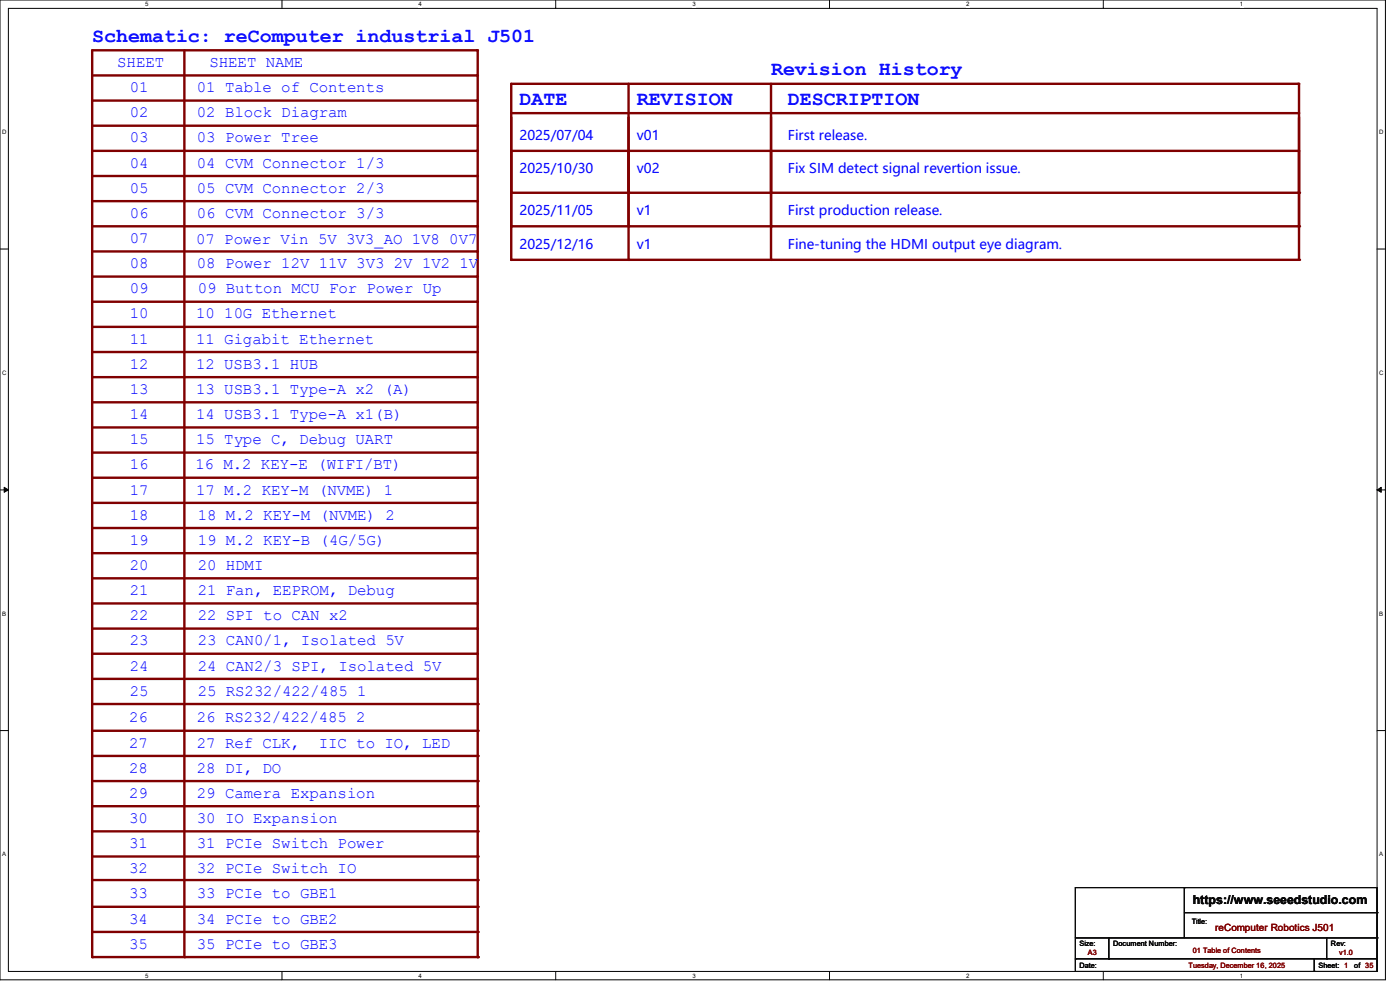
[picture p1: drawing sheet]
<svg xmlns="http://www.w3.org/2000/svg" width="297mm" height="210mm" viewBox="0 0 297 210" stroke-linecap="round" stroke-linejoin="round" font-family="sans-serif">
<path d="M0 0h293.9v207.9h-293.9zM1.8 1.8h290.3v204.3h-290.3z" fill="none" stroke="#000" stroke-width=".21"/>
<g fill="#fff">
<path d="M30.8 .2h.7v1.4h-.7z"/>
<path d="M30.8 206.2h.7v1.4h-.7z"/>
</g>
<path d="M59.8 0v1.8M59.8 206.1v1.8" fill="none" stroke="#000" stroke-width=".21"/>
<g fill="#fff">
<path d="M88.8 .2h.7v1.4h-.7z"/>
<path d="M88.8 206.2h.7v1.4h-.7z"/>
</g>
<path d="M117.9 0v1.8M117.9 206.1v1.8" fill="none" stroke="#000" stroke-width=".21"/>
<g fill="#fff">
<path d="M146.9 .2h.7v1.4h-.7z"/>
<path d="M146.9 206.2h.7v1.4h-.7z"/>
</g>
<path d="M176 0v1.8M176 206.1v1.8" fill="none" stroke="#000" stroke-width=".21"/>
<g fill="#fff">
<path d="M205 .2h.7v1.4h-.7z"/>
<path d="M205 206.2h.7v1.4h-.7z"/>
</g>
<path d="M234.1 0v1.8M234.1 206.1v1.8" fill="none" stroke="#000" stroke-width=".21"/>
<g fill="#fff">
<path d="M263.1 .2h.6v1.4h-.6z"/>
<path d="M263.1 206.2h.6v1.4h-.6z"/>
<path d="M.5 27.3h.9v1.4h-.9z"/>
<path d="M292.6 27.3h.9v1.4h-.9z"/>
<path d="M.5 78.4h.9v1.4h-.9z"/>
<path d="M292.6 78.4h.9v1.4h-.9z"/>
</g>
<path d="M0 52.8h1.8M292.1 52.8h1.8" fill="none" stroke="#000" stroke-width=".21"/>
<g fill="#fff">
<path d="M.5 129.5h.8v1.4h-.8z"/>
<path d="M292.6 129.5h.8v1.4h-.8z"/>
</g>
<path d="M0 103.9h1.8M292.1 103.9h1.8" fill="none" stroke="#000" stroke-width=".21"/>
<path d="M.9 103.4l.9 .5-.9 .5zM292.1 103.9l.9-.5v1z" fill="#000" stroke="#000" stroke-width=".21"/>
<g fill="#fff">
<path d="M.5 180.5h.8v1.4h-.8z"/>
<path d="M292.6 180.5h.8v1.4h-.8z"/>
</g>
<path d="M0 155h1.8M292.1 155h1.8" fill="none" stroke="#000" stroke-width=".21"/>
<path d="M19.6 10.7h81.6" fill="none" stroke="#800000" stroke-width=".51"/>
<circle cx="101.2" cy="10.7" r=".25" fill="#800000"/>
<path d="M108.5 17.8h166.9" fill="none" stroke="#800000" stroke-width=".51"/>
<circle cx="275.4" cy="17.8" r=".25" fill="#800000"/>
<path d="M19.6 16h81.6" fill="none" stroke="#800000" stroke-width=".51"/>
<circle cx="101.2" cy="16" r=".25" fill="#800000"/>
<path d="M108.5 24h166.9" fill="none" stroke="#800000" stroke-width=".51"/>
<circle cx="275.4" cy="24" r=".25" fill="#800000"/>
<path d="M19.6 21.3h81.6" fill="none" stroke="#800000" stroke-width=".51"/>
<circle cx="101.2" cy="21.3" r=".25" fill="#800000"/>
<path d="M19.6 26.7h81.6" fill="none" stroke="#800000" stroke-width=".51"/>
<circle cx="101.2" cy="26.7" r=".25" fill="#800000"/>
<path d="M19.6 32h81.6" fill="none" stroke="#800000" stroke-width=".51"/>
<circle cx="101.2" cy="32" r=".25" fill="#800000"/>
<path d="M19.6 37.3h81.6" fill="none" stroke="#800000" stroke-width=".51"/>
<circle cx="101.2" cy="37.3" r=".25" fill="#800000"/>
<path d="M19.6 42.7h81.6" fill="none" stroke="#800000" stroke-width=".51"/>
<circle cx="101.2" cy="42.7" r=".25" fill="#800000"/>
<path d="M133.3 17.8v23.1" fill="none" stroke="#800000" stroke-width=".51"/>
<circle cx="133.3" cy="40.9" r=".25" fill="#800000"/>
<path d="M19.6 10.7v192.3" fill="none" stroke="#800000" stroke-width=".51"/>
<circle cx="19.6" cy="203" r=".25" fill="#800000"/>
<path d="M39.1 10.7v192.3" fill="none" stroke="#800000" stroke-width=".51"/>
<circle cx="39.1" cy="203" r=".25" fill="#800000"/>
<path d="M108.5 32h166.9" fill="none" stroke="#800000" stroke-width=".51"/>
<circle cx="275.4" cy="32" r=".25" fill="#800000"/>
<path d="M163.6 17.8v23.1" fill="none" stroke="#800000" stroke-width=".51"/>
<circle cx="163.6" cy="40.9" r=".25" fill="#800000"/>
<path d="M275.6 17.8v23.1" fill="none" stroke="#800000" stroke-width=".51"/>
<circle cx="275.6" cy="40.9" r=".25" fill="#800000"/>
<path d="M108.5 17.8v23.1" fill="none" stroke="#800000" stroke-width=".51"/>
<circle cx="108.5" cy="40.9" r=".25" fill="#800000"/>
<path d="M19.6 48h81.6" fill="none" stroke="#800000" stroke-width=".51"/>
<circle cx="101.2" cy="48" r=".25" fill="#800000"/>
<path d="M19.6 53.3h81.6" fill="none" stroke="#800000" stroke-width=".51"/>
<circle cx="101.2" cy="53.3" r=".25" fill="#800000"/>
<path d="M19.6 58.7h81.6" fill="none" stroke="#800000" stroke-width=".51"/>
<circle cx="101.2" cy="58.7" r=".25" fill="#800000"/>
<path d="M19.6 64h81.6" fill="none" stroke="#800000" stroke-width=".51"/>
<circle cx="101.2" cy="64" r=".25" fill="#800000"/>
<path d="M19.6 69.3h81.6" fill="none" stroke="#800000" stroke-width=".51"/>
<circle cx="101.2" cy="69.3" r=".25" fill="#800000"/>
<path d="M19.6 74.7h81.6" fill="none" stroke="#800000" stroke-width=".51"/>
<circle cx="101.2" cy="74.7" r=".25" fill="#800000"/>
<path d="M19.6 80h81.6" fill="none" stroke="#800000" stroke-width=".51"/>
<circle cx="101.2" cy="80" r=".25" fill="#800000"/>
<path d="M19.6 85.3h81.6" fill="none" stroke="#800000" stroke-width=".51"/>
<circle cx="101.2" cy="85.3" r=".25" fill="#800000"/>
<path d="M19.6 90.7h81.6" fill="none" stroke="#800000" stroke-width=".51"/>
<circle cx="101.2" cy="90.7" r=".25" fill="#800000"/>
<path d="M19.6 96h81.6" fill="none" stroke="#800000" stroke-width=".51"/>
<circle cx="101.2" cy="96" r=".25" fill="#800000"/>
<path d="M101.3 10.7v192.3" fill="none" stroke="#800000" stroke-width=".51"/>
<circle cx="101.3" cy="203" r=".25" fill="#800000"/>
<path d="M108.5 40.9h166.9" fill="none" stroke="#800000" stroke-width=".51"/>
<circle cx="275.4" cy="40.9" r=".25" fill="#800000"/>
<path d="M19.6 101.3h81.6" fill="none" stroke="#800000" stroke-width=".51"/>
<circle cx="101.2" cy="101.3" r=".25" fill="#800000"/>
<path d="M19.6 106.7h81.6" fill="none" stroke="#800000" stroke-width=".51"/>
<circle cx="101.2" cy="106.7" r=".25" fill="#800000"/>
<path d="M19.6 112h81.6" fill="none" stroke="#800000" stroke-width=".51"/>
<circle cx="101.2" cy="112" r=".25" fill="#800000"/>
<path d="M19.6 117.3h81.6" fill="none" stroke="#800000" stroke-width=".51"/>
<circle cx="101.2" cy="117.3" r=".25" fill="#800000"/>
<path d="M19.6 122.7h81.6" fill="none" stroke="#800000" stroke-width=".51"/>
<circle cx="101.2" cy="122.7" r=".25" fill="#800000"/>
<path d="M19.6 128h81.6" fill="none" stroke="#800000" stroke-width=".51"/>
<circle cx="101.2" cy="128" r=".25" fill="#800000"/>
<path d="M19.6 133.3h81.6" fill="none" stroke="#800000" stroke-width=".51"/>
<circle cx="101.2" cy="133.4" r=".25" fill="#800000"/>
<path d="M19.6 138.7h81.6" fill="none" stroke="#800000" stroke-width=".51"/>
<circle cx="101.2" cy="138.7" r=".25" fill="#800000"/>
<path d="M19.6 144h81.6" fill="none" stroke="#800000" stroke-width=".51"/>
<circle cx="101.2" cy="144" r=".25" fill="#800000"/>
<path d="M19.7 149.4h81.6" fill="none" stroke="#800000" stroke-width=".51"/>
<circle cx="101.3" cy="149.4" r=".25" fill="#800000"/>
<path d="M19.7 155h81.6" fill="none" stroke="#800000" stroke-width=".51"/>
<circle cx="101.3" cy="155" r=".25" fill="#800000"/>
<path d="M19.7 160.4h81.6" fill="none" stroke="#800000" stroke-width=".51"/>
<circle cx="101.3" cy="160.4" r=".25" fill="#800000"/>
<path d="M19.7 165.7h81.6" fill="none" stroke="#800000" stroke-width=".51"/>
<circle cx="101.3" cy="165.7" r=".25" fill="#800000"/>
<path d="M19.7 171h81.6" fill="none" stroke="#800000" stroke-width=".51"/>
<circle cx="101.3" cy="171" r=".25" fill="#800000"/>
<path d="M19.7 176.4h81.6" fill="none" stroke="#800000" stroke-width=".51"/>
<circle cx="101.3" cy="176.4" r=".25" fill="#800000"/>
<path d="M19.7 181.7h81.6" fill="none" stroke="#800000" stroke-width=".51"/>
<circle cx="101.3" cy="181.7" r=".25" fill="#800000"/>
<path d="M19.6 186.7h81.7" fill="none" stroke="#800000" stroke-width=".51"/>
<circle cx="101.3" cy="186.7" r=".25" fill="#800000"/>
<path d="M108.5 48h166.9" fill="none" stroke="#800000" stroke-width=".51"/>
<circle cx="275.4" cy="48" r=".25" fill="#800000"/>
<path d="M108.5 24.9v23.1" fill="none" stroke="#800000" stroke-width=".51"/>
<circle cx="108.5" cy="48" r=".25" fill="#800000"/>
<path d="M133.3 24.9v23.1" fill="none" stroke="#800000" stroke-width=".51"/>
<circle cx="133.3" cy="48" r=".25" fill="#800000"/>
<path d="M163.6 24.9v23.1" fill="none" stroke="#800000" stroke-width=".51"/>
<circle cx="163.6" cy="48" r=".25" fill="#800000"/>
<path d="M275.6 24.9v23.1" fill="none" stroke="#800000" stroke-width=".51"/>
<circle cx="275.6" cy="48" r=".25" fill="#800000"/>
<path d="M19.7 192.4h81.6" fill="none" stroke="#800000" stroke-width=".51"/>
<circle cx="101.3" cy="192.4" r=".25" fill="#800000"/>
<path d="M19.6 197.7h81.7" fill="none" stroke="#800000" stroke-width=".51"/>
<circle cx="101.3" cy="197.7" r=".25" fill="#800000"/>
<path d="M19.6 203h81.7" fill="none" stroke="#800000" stroke-width=".51"/>
<circle cx="101.3" cy="203" r=".25" fill="#800000"/>
<path d="M108.5 55.1h166.9" fill="none" stroke="#800000" stroke-width=".51"/>
<circle cx="275.4" cy="55.1" r=".25" fill="#800000"/>
<path d="M108.5 32v23.1" fill="none" stroke="#800000" stroke-width=".51"/>
<circle cx="108.5" cy="55.1" r=".25" fill="#800000"/>
<path d="M133.3 32v23.1" fill="none" stroke="#800000" stroke-width=".51"/>
<circle cx="133.4" cy="55.1" r=".25" fill="#800000"/>
<path d="M163.6 32v23.1" fill="none" stroke="#800000" stroke-width=".51"/>
<circle cx="163.6" cy="55.1" r=".25" fill="#800000"/>
<path d="M275.6 32v23.1" fill="none" stroke="#800000" stroke-width=".51"/>
<circle cx="275.6" cy="55.1" r=".25" fill="#800000"/>
<g fill="none" stroke="#000" stroke-width=".21">
<path d="M228.1 188.3h64v17.8h-64zM228.1 199h64M235.2 199v4.4M251.2 188.3h.1M251.2 188.3v10.7M251.2 193.6h40.9M281.5 199v4.4M292.1 199h.1M292.1 193.6h.1M228.1 203.4h.1M228.1 203.4h64M235.2 203.4h.1"/>
<path d="M278.8 206.1h.1M278.8 203.4v2.7M281.5 203.4h.1"/>
</g>
<g font-size="4.2" fill="#00f">
<text x="19.6" y="8.9">Schematic: reComputer industrial J501</text>
<text x="163.6" y="16">Revision History</text>
<text x="110.2" y="22.2">DATE</text>
<text x="135.1" y="22.2">REVISION</text>
<text x="167.1" y="22.2">DESCRIPTION</text>
</g>
<g font-size="3.3" fill="#00f">
<text x="24.9" y="14.2">SHEET</text>
<text x="44.4" y="14.2">SHEET NAME</text>
<text x="27.6" y="19.6">01</text>
<text x="41.8" y="19.6">01 Table of Contents</text>
<text x="27.6" y="24.9">02</text>
<text x="41.8" y="24.9">02 Block Diagram</text>
<text x="27.6" y="30.2">03</text>
<text x="27.6" y="35.6">04</text>
<text x="41.8" y="30.2">03 Power Tree</text>
<text x="41.8" y="35.6">04 CVM Connector 1/3</text>
<text x="27.6" y="40.9">05</text>
<text x="41.8" y="40.9">05 CVM Connector 2/3</text>
<text x="27.6" y="46.2">06</text>
<text x="41.8" y="46.2">06 CVM Connector 3/3</text>
<text x="27.6" y="51.6">07</text>
<text x="41.6" y="51.7">07 Power Vin 5V 3V3_AO 1V8 0V7</text>
<text x="27.6" y="56.9">08</text>
<text x="41.8" y="56.9">08 Power 12V 11V 3V3 2V 1V2 1V</text>
<text x="27.6" y="62.2">09</text>
<text x="42" y="62.2">09 Button MCU For Power Up</text>
<text x="27.6" y="67.6">10</text>
<text x="41.6" y="67.6">10 10G Ethernet</text>
<text x="27.6" y="72.9">11</text>
<text x="41.6" y="72.9">11 Gigabit Ethernet</text>
<text x="27.6" y="78.2">12</text>
<text x="27.6" y="83.6">13</text>
<text x="41.6" y="78.2">12 USB3.1 HUB</text>
<text x="41.6" y="83.6">13 USB3.1 Type-A x2 (A)</text>
<text x="27.6" y="88.9">14</text>
<text x="41.6" y="88.9">14 USB3.1 Type-A x1(B)</text>
<text x="27.6" y="94.2">15</text>
<text x="41.6" y="94.2">15 Type C, Debug UART</text>
<text x="27.6" y="99.6">16</text>
<text x="41.4" y="99.6">16 M.2 KEY-E (WIFI/BT)</text>
<text x="27.6" y="104.9">17</text>
<text x="41.6" y="104.9">17 M.2 KEY-M (NVME) 1</text>
<text x="27.6" y="110.2">18</text>
<text x="42" y="110.2">18 M.2 KEY-M (NVME) 2</text>
<text x="27.6" y="115.6">19</text>
<text x="42" y="115.6">19 M.2 KEY-B (4G/5G)</text>
<text x="27.6" y="120.9">20</text>
<text x="42" y="120.9">20 HDMI</text>
<text x="27.6" y="126.2">21</text>
<text x="27.6" y="131.6">22</text>
<text x="42" y="131.6">22 SPI to CAN x2</text>
<text x="42" y="126.2">21 Fan, EEPROM, Debug</text>
<text x="27.6" y="136.9">23</text>
<text x="42" y="136.9">23 CAN0/1, Isolated 5V</text>
<text x="27.6" y="142.2">24</text>
<text x="42" y="142.2">24 CAN2/3 SPI, Isolated 5V</text>
<text x="27.6" y="147.6">25</text>
<text x="42" y="147.6">25 RS232/422/485 1</text>
<text x="27.4" y="153.2">26</text>
<text x="41.8" y="153.2">26 RS232/422/485 2</text>
<text x="27.4" y="158.6">27</text>
<text x="41.8" y="158.6">27 Ref CLK,</text>
<text x="67.6" y="158.6">IIC to IO, LED</text>
<text x="27.4" y="163.9">28</text>
<text x="41.8" y="163.9">28 DI, DO</text>
<text x="27.4" y="169.2">29</text>
<text x="41.8" y="169.2">29 Camera Expansion</text>
<text x="27.4" y="174.6">30</text>
<text x="27.4" y="179.9">31</text>
<text x="41.8" y="174.6">30 IO Expansion</text>
<text x="41.8" y="179.9">31 PCIe Switch Power</text>
<text x="27.4" y="185.3">32</text>
<text x="41.8" y="185.3">32 PCIe Switch IO</text>
<text x="27.4" y="190.6">33</text>
<text x="41.8" y="190.6">33 PCIe to GBE1</text>
<text x="27.4" y="195.9">34</text>
<text x="41.8" y="195.9">34 PCIe to GBE2</text>
<text x="27.4" y="201.3">35</text>
<text x="41.8" y="201.3">35 PCIe to GBE3</text>
</g>
<g font-size="2.8" fill="#00f">
<text x="110.2" y="29.6">2025/07/04</text>
<text x="135.1" y="29.6">v01</text>
<text x="167.1" y="29.6">First release.</text>
<text x="110.2" y="36.7">2025/10/30</text>
<text x="135.1" y="36.7">v02</text>
<text x="167.1" y="36.7">Fix SIM detect signal revertion issue.</text>
<text x="110.2" y="45.6">2025/11/05</text>
<text x="135.1" y="45.6">v1</text>
<text x="167.1" y="45.6">First production release.</text>
<text x="110.2" y="52.7">2025/12/16</text>
<text x="135.1" y="52.7">v1</text>
<text x="167.1" y="52.7">Fine-tuning the HDMI output eye diagram.</text>
</g>
<text font-size="2.6" x="253" y="191.8">https://www.seeedstudio.com</text>
<text font-size="2.1" fill="#800000" x="257.8" y="197.5">reComputer Robotics J501</text>
<g font-size="1.6">
<text x="252.8" y="196">Title:</text>
<text x="229" y="200.7">Size:</text>
<text x="236.1" y="200.7">Document Number:</text>
<text x="282.4" y="200.7">Rev:</text>
<text x="229" y="205.4">Date:</text>
<text x="279.7" y="205.4">Sheet: 1</text>
<text x="287.3" y="205.4">of 35</text>
</g>
<g font-size="1.6" fill="#800000">
<text x="230.8" y="202.7">A3</text>
<text x="253" y="202.2">01 Table of Contents</text>
<text x="284.1" y="202.7">v1.0</text>
<text x="252.1" y="205.4">Tuesday, December 16, 2025</text>
</g>
<g font-size="1.3">
<text x="30.8" y="1.3">5</text>
<text x="88.8" y="1.3">4</text>
<text x="146.9" y="1.3">3</text>
<text x="205" y="1.3">2</text>
<text x="263.1" y="1.3">1</text>
<text x=".5" y="28.4">D</text>
<text x="292.6" y="28.4">D</text>
<text x=".5" y="79.5">C</text>
<text x="292.6" y="79.5">C</text>
<text x=".5" y="130.6">B</text>
<text x="292.6" y="130.6">B</text>
<text x=".5" y="181.7">A</text>
<text x="292.6" y="181.7">A</text>
<text x="30.8" y="207.4">5</text>
<text x="88.8" y="207.4">4</text>
<text x="146.9" y="207.4">3</text>
<text x="205" y="207.4">2</text>
<text x="263.1" y="207.4">1</text>
</g>
</svg>
